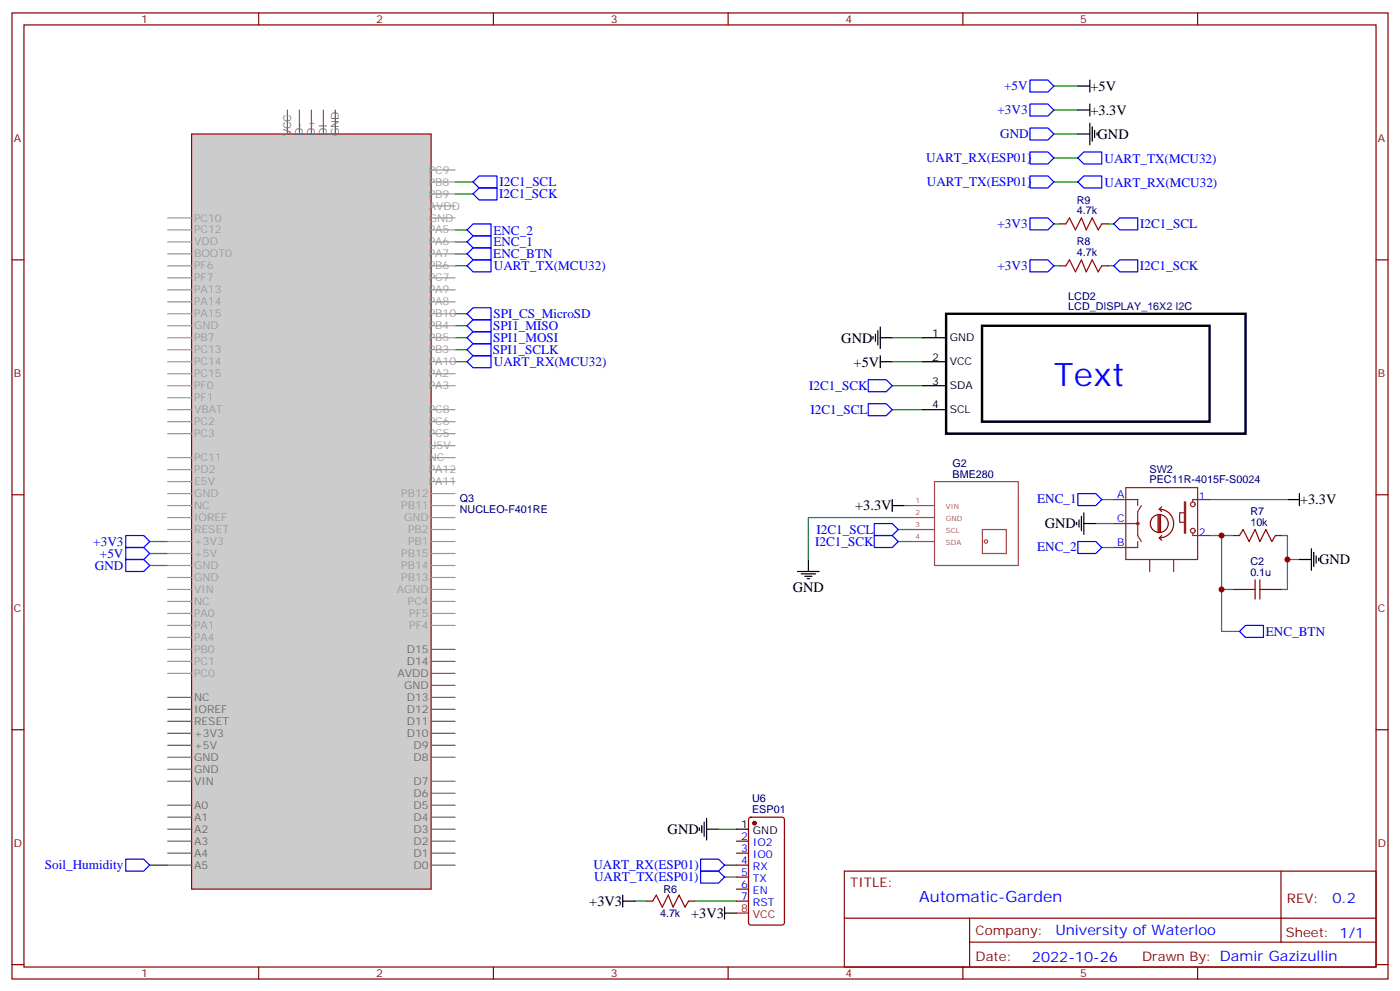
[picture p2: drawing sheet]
<svg xmlns="http://www.w3.org/2000/svg" width="412mm" height="292mm" viewBox="0 0 412 292" stroke-linecap="round" stroke-linejoin="round" font-family="sans-serif">
<g fill="none" stroke="#008700" stroke-width=".35">
<path d="M310.4 32.4h7.1M310.4 25.3h7.1M310.4 39.4h7.1M134.1 53.6h5.2M134.1 57.1h5.2M310.4 46.5h7.1M310.4 53.6h7.1M134.1 74.7h3.5M134.1 71.2h3.5M134.1 67.7h3.5M134.1 78.2h3.5M310.4 78.2h1.8"/>
<path d="M310.4 65.9h1.8M326.3 78.2h1.8M326.3 65.9h1.8M134.1 99.4h3.5M134.1 92.4h3.5M134.1 95.9h3.5M262.8 99.4h8.8M134.1 106.5h3.5M134.1 102.9h3.5M262.8 113.5h8.8M262.8 106.5h8.8M262.8 120.6h8.8"/>
<path d="M44.1 159.4h5.3M264.6 159.4h3.5M264.6 155.9h3.5M266.3 148.8h1.8M268.1 152.3h-30v12.4M322.8 154.1h5.3M324.6 147h3.5M356.3 157.6h3.5v28.2h5.3M356.3 147h22.9M359.8 157.6h3.6M377.5 157.6h1.7v15.9h-1.7M44.1 166.4h5.3"/>
<path d="M44.1 162.9h5.3M324.6 161.1h3.5M359.8 173.5h3.6M379.2 164.7h3.6M44.1 254.6h5.3M211.7 244.1h5.3M213.4 258.2h3.6M213.4 254.6h3.6M187 265.2h3.5M204.6 265.2h12.4"/>
</g>
<g fill="none" stroke="#000" stroke-width=".35">
<path d="M317.5 25.3h3.5M317.5 32.4h3.5M317.5 39.4h3.5M321 23.6v3.5M321 30.6v3.5M321 36.3v6.3M321.7 37.3v4.3M322.4 38.4v2.1M323.1 39.1v.7M257.2 99.1v.7M257.9 98.4v2.1M258.6 97.3v4.2"/>
<path d="M259.3 99.4h3.5M259.3 96.2v6.4M271.6 99.4h7.1M259.3 104.7v3.5M259.3 106.5h3.5M271.6 106.5h7.1M271.6 113.5h7.1M271.6 120.6h7.1M262.8 148.8h3.5M262.8 147v3.6M317.1 153.7v.7M317.9 153v2.2"/>
<path d="M318.6 152v4.2M319.3 154.1h3.5M319.3 150.9v6.4M379.2 147h3.6M382.8 145.3v3.5M234.9 168.2h6.4M236 168.9h4.2M237.1 169.6h2.1M237.8 170.3h.7M238.1 164.7v3.5M382.8 164.7h3.5M386.3 161.5v6.4"/>
<path d="M387 162.6v4.2M387.7 163.6v2.1M388.4 164.3v.7M206 243.7v.7M206.7 243v2.1M207.4 241.9v4.3M208.1 244.1h3.6M208.1 240.9v6.3M217 244.1h3.5M183.4 265.2h3.6M183.4 263.5v3.5M213.4 268.7h3.6"/>
<path d="M213.4 267v3.5"/>
</g>
<path d="M314 78.2l1-1.7 1.8 3.5 1.8-3.5 1.4 3.5 1.7-3.5 1.8 3.5 1.1-1.8M314 65.9l1-1.8 1.8 3.6 1.8-3.6 1.4 3.6 1.7-3.6 1.8 3.6 1.1-1.8M365.1 157.6l1.1-1.7 1.7 3.5 1.8-3.5 1.4 3.5 1.8-3.5 1.7 3.5 1.1-1.8M366.9 173.5h2.8M369.7 170.7v5.6M371.1 173.5h2.8M371.1 170.7v5.6M192.3 265.2l1-1.7 1.8 3.5 1.7-3.5 1.5 3.5 1.7-3.5 1.8 3.5 1-1.8" fill="none" stroke="#a10000" stroke-width=".35"/>
<g fill="none" stroke="#870000" stroke-width=".35">
<path d="M312.2 78.2h1.8M312.2 65.9h1.8M324.6 78.2h1.7M324.6 65.9h1.7M363.4 157.6h1.7M375.7 157.6h1.8M363.4 173.5h3.5M373.9 173.5h3.6M217 247.6h3.5M217 251.1h3.5M217 254.6h3.5M217 258.2h3.5"/>
<path d="M220.7 240.7l.5-.2h9.2l.6 .5 .1 30.6-.5 .6-9.4 .1-.7-.5v-30.6zM190.5 265.2h1.8M202.8 265.2h1.8M217 265.2h3.5M217 261.7h3.5"/>
</g>
<g fill="none" stroke="#00f" stroke-width=".35">
<path d="M303.4 23.6h5.3l1.7 1.7-1.7 1.8h-5.3zM303.4 30.6h5.3l1.7 1.8-1.7 1.7h-5.3zM303.4 37.7h5.3l1.7 1.7-1.7 1.8h-5.3zM139.3 57.1l1.8-1.8h5.3v3.5h-5.3zM139.3 53.6l1.8-1.8h5.3v3.5h-5.3zM303.4 51.8h5.3l1.7 1.8-1.7 1.7h-5.3zM303.4 44.7h5.3l1.7 1.8-1.7 1.8h-5.3zM317.5 53.6l1.8-1.8h5.3v3.5h-5.3zM317.5 46.5l1.8-1.8h5.3v3.6h-5.3zM137.6 74.7l1.7-1.7h5.3v3.5h-5.3zM137.6 71.2l1.7-1.8h5.3v3.6h-5.3zM137.6 78.2l1.7-1.7h5.3v3.5h-5.3z"/>
<path d="M139.3 65.9h5.3v3.5h-5.3l-1.7-1.7zM303.4 76.5h5.3l1.7 1.7-1.7 1.8h-5.3zM303.4 64.1h5.3l1.7 1.8-1.7 1.8h-5.3zM328.1 78.2l1.7-1.7h5.3v3.5h-5.3zM329.8 64.1h5.3v3.6h-5.3l-1.7-1.8zM137.6 92.4l1.7-1.8h5.3v3.5h-5.3zM137.6 95.9l1.7-1.8h5.3v3.5h-5.3zM139.3 97.6h5.3v3.6h-5.3l-1.7-1.8zM137.6 106.5l1.7-1.8h5.3v3.5h-5.3zM137.6 102.9l1.7-1.7h5.3v3.5h-5.3zM255.8 111.8h5.3l1.7 1.7-1.7 1.8h-5.3zM255.8 118.8h5.3l1.7 1.8-1.7 1.7h-5.3z"/>
<path d="M37 157.6h5.3l1.8 1.8-1.8 1.7h-5.3zM257.5 154.1h5.3l1.8 1.8-1.8 1.7h-5.3zM257.5 157.6h5.3l1.8 1.8-1.8 1.7h-5.3zM317.5 145.3h5.3l1.8 1.7-1.8 1.8h-5.3zM317.5 159.4h5.3l1.8 1.7-1.8 1.8h-5.3zM37 161.1h5.3l1.8 1.8-1.8 1.8h-5.3zM37 164.7h5.3l1.8 1.7-1.8 1.8h-5.3zM365.1 185.8l1.8-1.7h5.3v3.5h-5.3zM37 252.9h5.3l1.8 1.7-1.8 1.8h-5.3zM206.4 252.9h5.3l1.7 1.7-1.7 1.8h-5.3zM206.4 256.4h5.3l1.7 1.8-1.7 1.7h-5.3z"/>
</g>
<g fill="none" stroke="#8c2424" stroke-width=".35">
<path d="M328.1 147h7v1.8M328.1 154.1h7M331.6 143.5h21.2v21.2h-21.2zM335.1 159.4v1.7h-7M336.2 148.8l-1.1 1.8v7l1.1 1.8M348.9 147.7h.3v9.2h-.3zM348.9 150.9h-1.4v2.8h1.4M351.4 156.9v.7h4.9M356.3 147h-4.9v.7M338.7 164.7v3.5M345.7 164.7v3.5"/>
<circle cx="335.1" cy="154.1" r=".35"/>
<circle cx="351.4" cy="148.4" r=".71"/>
<circle cx="351.4" cy="156.2" r=".71"/>
</g>
<path d="M341.1 151.6v5M341.5 149.9a4.2 4.2 0 0 1 4.2 4.2 4.2 4.2 0 0 1-4.2 4.2M341.5 158.3l.7 .7M341.5 151.6v5M341.5 149.9l.7 .7M341.8 151.6v5M342.2 157.6l-.7 .7M342.2 149.2l-.7 .7M344.1 154.1a2.65 2.65 0 0 0-3.7-2.4 2.65 2.65 0 0 0-.6 4.4 2.65 2.65 0 0 0 4.2-1.3l.1-.6" fill="none" stroke="#850000" stroke-width=".35"/>
<path d="M268.1 148.8h7M268.1 152.3h7M268.1 155.9h7M268.1 159.4h7M275.3 141.7h24.7v24.7h-24.7zM289.4 155.9h7v7h-7zM290.9 159.4a.5 .5 0 0 0-.6-.5 .5 .5 0 0 0-.2 .8 .5 .5 0 0 0 .8-.1" fill="none" stroke="#a64a4a" stroke-width=".35"/>
<path d="M278.7 92.4h88.2v35.2h-88.2zM289.3 95.9h67v28.2h-67z" fill="none" stroke="#000" stroke-width=".71"/>
<circle cx="222.2" cy="242.3" r=".53" fill="#870000" stroke="#870000" stroke-width=".35"/>
<path d="M217 268.7h3.5" fill="none" stroke="#f00" stroke-width=".35"/>
<path d="M56.4 39.4h70.6v222.3h-70.6z" fill="#ccc" stroke="#900" stroke-width=".35"/>
<g fill="none" stroke="#999" stroke-width=".35">
<path d="M127 50h7.1M127 53.6h7.1M127 57.1h7.1M49.4 64.1h7M49.4 67.7h7M49.4 71.2h7M49.4 74.7h7M49.4 78.2h7M127 60.6h7.1M127 64.1h7.1M127 67.7h7.1M127 71.2h7.1"/>
<path d="M127 74.7h7.1M127 78.2h7.1M49.4 81.8h7M49.4 85.3h7M49.4 88.8h7M49.4 92.4h7M49.4 95.9h7M49.4 99.4h7M127 81.8h7.1M127 85.3h7.1M127 88.8h7.1M127 92.4h7.1"/>
<path d="M127 95.9h7.1M127 99.4h7.1M49.4 102.9h7M49.4 106.5h7M49.4 110h7M49.4 113.5h7M49.4 117.1h7M127 102.9h7.1M127 106.5h7.1M127 110h7.1M127 113.5h7.1M49.4 120.6h7"/>
<path d="M49.4 124.1h7M49.4 127.6h7M49.4 134.7h7M49.4 138.2h7M127 120.6h7.1M127 124.1h7.1M127 127.6h7.1M127 131.2h7.1M127 134.7h7.1M127 138.2h7.1M49.4 141.7h7M49.4 145.3h7"/>
<path d="M49.4 148.8h7M49.4 152.3h7M49.4 155.9h7M49.4 159.4h7M127 141.7h7.1M127 145.3h7.1M127 148.8h7.1M127 152.3h7.1M127 155.9h7.1M127 159.4h7.1M49.4 162.9h7M49.4 166.4h7"/>
<path d="M49.4 170h7M49.4 173.5h7M49.4 177h7M127 162.9h7.1M127 166.4h7.1M127 170h7.1M127 173.5h7.1M127 177h7.1M49.4 180.6h7M49.4 184.1h7M49.4 198.2h7M49.4 194.7h7"/>
<path d="M49.4 191.1h7M49.4 187.6h7M127 180.6h7.1M127 184.1h7.1"/>
</g>
<g fill="none" stroke="#666" stroke-width=".35">
<path d="M84.7 32.4v7M88.2 32.4v7M91.7 32.4v7M95.2 32.4v7M98.8 32.4v7M127 191.1h7.1M127 194.7h7.1M127 198.2h7.1M49.4 205.2h7M49.4 208.8h7M49.4 212.3h7M49.4 215.8h7"/>
<path d="M49.4 219.4h7M127 201.7h7.1M127 205.2h7.1M127 208.8h7.1M127 212.3h7.1M127 215.8h7.1M127 219.4h7.1M49.4 222.9h7M49.4 229.9h7M49.4 237h7M49.4 226.4h7M127 222.9h7.1"/>
<path d="M127 229.9h7.1M127 233.5h7.1M127 237h7.1M49.4 240.5h7M49.4 244.1h7M49.4 247.6h7M49.4 251.1h7M49.4 254.6h7M127 240.5h7.1M127 244.1h7.1M127 247.6h7.1M127 251.1h7.1"/>
<path d="M127 254.6h7.1"/>
</g>
<g fill="none" stroke="#870000" stroke-width=".35">
<path d="M3.5 3.8h405.4v284.3h-405.4zM7.1 7.3h398.2v277.3h-398.2zM76.2 3.8v3.5M145.3 3.8v3.5M214.5 3.8v3.5M283.6 3.8v3.5M352.8 3.8v3.5M3.5 76.5h3.6M405.3 76.5h3.6M3.5 145.6h3.6M405.3 145.6h3.6M3.5 214.8h3.6"/>
<path d="M405.3 214.8h3.6M248.7 256.4h156.6v28.2h-156.6zM377.3 256.4v20.9M248.7 270.2h156.5M285.6 277.3h119.6M285.6 270.2v14.2M3.5 283.9h3.6M76.2 284.6v3.5M145.3 284.6v3.5M214.5 284.6v3.5M283.6 284.6v3.5M352.8 284.6v3.5"/>
<path d="M405.3 283.9h3.6"/>
</g>
<g fill="#c00">
<circle cx="379.2" cy="164.7" r=".88"/>
<circle cx="359.8" cy="173.5" r=".88"/>
<circle cx="359.8" cy="157.6" r=".88"/>
</g>
<text font-size="9.5" fill="#00f" x="310.4" y="113.5">Text</text>
<text font-size="4.6" fill="#00f" x="270.8" y="265.4">Automatic-Garden</text>
<g font-size="4.2">
<text x="321.2" y="26.7">+5V</text>
<text x="321.2" y="33.8">+3.3V</text>
<text x="323.3" y="40.8">GND</text>
<text x="247.8" y="100.8">GND</text>
<text x="251.4" y="107.9">+5V</text>
<text x="382.9" y="148.4">+3.3V</text>
<text x="251.9" y="150.2">+3.3V</text>
<text x="307.8" y="155.5">GND</text>
<text x="388.6" y="166.1">GND</text>
<text x="233.5" y="174.3">GND</text>
<text x="196.7" y="245.5">GND</text>
<text x="173.6" y="266.7">+3V3</text>
<text x="203.6" y="270.2">+3V3</text>
</g>
<g font-size="4.2" fill="#00f">
<text x="392.5" y="265.7">0.2</text>
<text x="310.9" y="275.2">University of Waterloo</text>
<text x="304" y="283">2022-10-26</text>
</g>
<g font-size="3.9" fill="#00f">
<text x="295.8" y="26.6">+5V</text>
<text x="293.8" y="33.6">+3V3</text>
<text x="294.6" y="40.7">GND</text>
<text x="272.8" y="47.8">UART_RX(ESP01)</text>
<text x="325.4" y="47.9">UART_TX(MCU32)</text>
<text x="147" y="58.3">I2C1_SCK</text>
<text x="147.1" y="54.8">I2C1_SCL</text>
<text x="273" y="54.8">UART_TX(ESP01)</text>
<text x="325.4" y="54.9">UART_RX(MCU32)</text>
<text x="145.3" y="69">ENC_2</text>
<text x="293.8" y="67.1">+3V3</text>
<text x="335.8" y="67.1">I2C1_SCL</text>
<text x="145.3" y="76.1">ENC_BTN</text>
<text x="145.3" y="72.5">ENC_1</text>
<text x="145.5" y="79.6">UART_TX(MCU32)</text>
<text x="293.8" y="79.5">+3V3</text>
<text x="335.7" y="79.4">I2C1_SCK</text>
<text x="145.3" y="93.6">SPI_CS_MicroSD</text>
<text x="145.3" y="100.8">SPI1_MOSI</text>
<text x="145.3" y="97.2">SPI1_MISO</text>
<text x="145.2" y="104.3">SPI1_SCLK</text>
<text x="145.5" y="107.8">UART_RX(MCU32)</text>
<text x="238.3" y="114.8">I2C1_SCK</text>
<text x="238.7" y="121.8">I2C1_SCL</text>
<text x="305.5" y="148.1">ENC_1</text>
<text x="27.5" y="160.6">+3V3</text>
<text x="240.1" y="160.7">I2C1_SCK</text>
<text x="240.5" y="157.1">I2C1_SCL</text>
<text x="28" y="167.7">GND</text>
<text x="29.4" y="164.1">+5V</text>
<text x="305.5" y="162.3">ENC_2</text>
<text x="372.9" y="187.2">ENC_BTN</text>
<text x="13.2" y="255.9">Soil_Humidity</text>
<text x="174.8" y="255.9">UART_RX(ESP01)</text>
<text x="175" y="259.4">UART_TX(ESP01)</text>
</g>
<g font-size="3.9" fill="#800">
<text x="250.5" y="261">TITLE:</text>
<text x="379.1" y="265.7">REV:</text>
<text x="287.4" y="275.2">Company:</text>
<text x="378.7" y="275.8">Sheet: 1/1</text>
<text x="287.4" y="282.9">Date:</text>
<text x="336.4" y="282.9">Drawn By: Damir Gazizullin</text>
</g>
<g font-size="3.2" fill="#800">
<text x="41.6" y="6.8">1</text>
<text x="110.8" y="6.8">2</text>
<text x="179.9" y="6.8">3</text>
<text x="249.1" y="6.8">4</text>
<text x="318.2" y="6.8">5</text>
<text x="4.1" y="41.9">A</text>
<text x="405.9" y="41.9">A</text>
<text x="4.1" y="111.1">B</text>
<text x="405.9" y="111.1">B</text>
<text x="4.1" y="180.2">C</text>
<text x="405.9" y="180.2">C</text>
<text x="4.1" y="249.3">D</text>
<text x="405.9" y="249.3">D</text>
<text x="41.6" y="287.6">1</text>
<text x="110.8" y="287.6">2</text>
<text x="179.9" y="287.6">3</text>
<text x="249.1" y="287.6">4</text>
<text x="318.2" y="287.6">5</text>
</g>
<g font-size="3.2" fill="#666">
<text x="85.7" y="40.1" transform="rotate(-90 85.7 40.1)">VCC</text>
<text x="89.3" y="40.1" transform="rotate(-90 89.3 40.1)">D-</text>
<text x="92.8" y="40.1" transform="rotate(-90 92.8 40.1)">D+</text>
<text x="96.3" y="40.1" transform="rotate(-90 96.3 40.1)">DI</text>
<text x="99.8" y="40.1" transform="rotate(-90 99.8 40.1)">GND</text>
<text x="119.8" y="192.2">D15</text>
<text x="119.8" y="195.7">D14</text>
<text x="117.1" y="199.2">AVDD</text>
<text x="119" y="202.8">GND</text>
<text x="57.1" y="209.8">IOREF</text>
<text x="57.1" y="206.3">NC</text>
<text x="119.8" y="206.3">D13</text>
<text x="119.8" y="209.8">D12</text>
<text x="57.1" y="213.4">RESET</text>
<text x="119.8" y="213.4">D11</text>
<text x="57.1" y="220.4">+5V</text>
<text x="57.1" y="216.9">+3V3</text>
<text x="119.8" y="216.9">D10</text>
<text x="121.8" y="220.4">D9</text>
<text x="57.1" y="223.9">GND</text>
<text x="57.1" y="227.5">GND</text>
<text x="121.8" y="223.9">D8</text>
<text x="57.1" y="231">VIN</text>
<text x="121.8" y="231">D7</text>
<text x="57.1" y="238.1">A0</text>
<text x="121.8" y="234.5">D6</text>
<text x="121.8" y="238.1">D5</text>
<text x="57.1" y="245.1">A2</text>
<text x="57.1" y="241.6">A1</text>
<text x="121.8" y="241.6">D4</text>
<text x="121.8" y="245.1">D3</text>
<text x="57.1" y="248.6">A3</text>
<text x="121.8" y="248.6">D2</text>
<text x="57.1" y="255.7">A5</text>
<text x="57.1" y="252.2">A4</text>
<text x="121.8" y="252.2">D1</text>
<text x="121.8" y="255.7">D0</text>
</g>
<g font-size="3.2" fill="#999">
<text x="126.3" y="51.1">PC9</text>
<text x="126.3" y="54.6">PB8</text>
<text x="126.3" y="58.1">PB9</text>
<text x="57.1" y="65.2">PC10</text>
<text x="126.3" y="61.7">AVDD</text>
<text x="126.3" y="65.2">GND</text>
<text x="57.1" y="68.7">PC12</text>
<text x="126.3" y="68.7">PA5</text>
<text x="57.1" y="75.8">BOOT0</text>
<text x="57.1" y="72.2">VDD</text>
<text x="126.3" y="72.2">PA6</text>
<text x="126.3" y="75.8">PA7</text>
<text x="57.1" y="82.8">PF7</text>
<text x="57.1" y="79.3">PF6</text>
<text x="126.3" y="79.3">PB6</text>
<text x="126.3" y="82.8">PC7</text>
<text x="57.1" y="89.9">PA14</text>
<text x="57.1" y="86.4">PA13</text>
<text x="126.3" y="86.4">PA9</text>
<text x="126.3" y="89.9">PA8</text>
<text x="57.1" y="93.4">PA15</text>
<text x="126.3" y="93.4">PB10</text>
<text x="57.1" y="100.5">PB7</text>
<text x="57.1" y="96.9">GND</text>
<text x="126.3" y="96.9">PB4</text>
<text x="126.3" y="100.5">PB5</text>
<text x="57.1" y="107.5">PC14</text>
<text x="57.1" y="104">PC13</text>
<text x="126.3" y="104">PB3</text>
<text x="126.3" y="107.5">PA10</text>
<text x="57.1" y="111.1">PC15</text>
<text x="126.3" y="111.1">PA2</text>
<text x="57.1" y="118.1">PF1</text>
<text x="57.1" y="114.6">PF0</text>
<text x="126.3" y="114.6">PA3</text>
<text x="57.1" y="125.2">PC2</text>
<text x="57.1" y="121.6">VBAT</text>
<text x="126.3" y="121.6">PC8</text>
<text x="126.3" y="125.2">PC6</text>
<text x="57.1" y="128.7">PC3</text>
<text x="126.3" y="128.7">PC5</text>
<text x="57.1" y="135.7">PC11</text>
<text x="126.3" y="132.2">U5V</text>
<text x="126.3" y="135.7">NC</text>
<text x="57.1" y="142.8">E5V</text>
<text x="57.1" y="139.3">PD2</text>
<text x="126.3" y="139.3">PA12</text>
<text x="126.3" y="142.8">PA11</text>
<text x="57.1" y="149.9">NC</text>
<text x="57.1" y="146.3">GND</text>
<text x="118.2" y="146.3">PB12</text>
<text x="118.2" y="149.9">PB11</text>
<text x="57.1" y="153.4">IOREF</text>
<text x="119" y="153.4">GND</text>
<text x="57.1" y="160.4">+3V3</text>
<text x="57.1" y="156.9">RESET</text>
<text x="120.2" y="156.9">PB2</text>
<text x="120.2" y="160.4">PB1</text>
<text x="57.1" y="167.5">GND</text>
<text x="57.1" y="164">+5V</text>
<text x="118.2" y="164">PB15</text>
<text x="118.2" y="167.5">PB14</text>
<text x="57.1" y="171">GND</text>
<text x="118.2" y="171">PB13</text>
<text x="57.1" y="178.1">NC</text>
<text x="57.1" y="174.6">VIN</text>
<text x="116.8" y="174.6">AGND</text>
<text x="120.1" y="178.1">PC4</text>
<text x="57.1" y="185.1">PA1</text>
<text x="57.1" y="181.6">PA0</text>
<text x="120.5" y="181.6">PF5</text>
<text x="120.5" y="185.1">PF4</text>
<text x="57.1" y="188.7">PA4</text>
<text x="57.1" y="195.7">PC1</text>
<text x="57.1" y="192.2">PB0</text>
<text x="57.1" y="199.2">PC0</text>
</g>
<g font-size="3.2" fill="#000080">
<text x="317.2" y="59.9">R9</text>
<text x="317.2" y="63.1">4.7k</text>
<text x="317.2" y="75.4">4.7k</text>
<text x="317.2" y="72.2">R8</text>
<text x="314.7" y="88.4">LCD2</text>
<text x="314.7" y="91.3">LCD_DISPLAY_16X2 I2C</text>
<text x="280.6" y="137.5">G2</text>
<text x="280.6" y="140.7">BME280</text>
<text x="338.6" y="142.3">PEC11R-4015F-S0024</text>
<text x="338.6" y="139.1">SW2</text>
<text x="135.5" y="147.8">Q3</text>
<text x="135.5" y="151">NUCLEO-F401RE</text>
<text x="368.3" y="154.8">10k</text>
<text x="368.3" y="151.7">R7</text>
<text x="368.3" y="166.4">C2</text>
<text x="368.3" y="169.6">0.1u</text>
<text x="221.6" y="239.3">ESP01</text>
<text x="221.6" y="236.1">U6</text>
<text x="195.4" y="262.8">R6</text>
<text x="194.4" y="269.9">4.7k</text>
</g>
<g font-size="3.2">
<text x="274.6" y="99.1">1</text>
<text x="279.8" y="100.5">GND</text>
<text x="274.6" y="106.1">2</text>
<text x="279.8" y="107.5">VCC</text>
<text x="274.6" y="113.2">3</text>
<text x="279.8" y="114.6">SDA</text>
<text x="274.6" y="120.2">4</text>
<text x="279.8" y="121.6">SCL</text>
<text x="218.3" y="243.7">1</text>
<text x="221.8" y="245.5">GND</text>
</g>
<g font-size="3.2" fill="#00f">
<text x="329.1" y="146.7">A</text>
<text x="353.1" y="147">1</text>
<text x="329" y="153.7">C</text>
<text x="329.1" y="160.8">B</text>
<text x="353.1" y="157.6">2</text>
<text x="218.3" y="247.2">2</text>
<text x="218.3" y="250.8">3</text>
<text x="221.8" y="249">IO2</text>
<text x="218.3" y="254.3">4</text>
<text x="218.3" y="257.8">5</text>
<text x="221.8" y="252.5">IO0</text>
<text x="221.8" y="256">RX</text>
<text x="218.3" y="261.3">6</text>
<text x="221.8" y="259.6">TX</text>
<text x="221.8" y="263.1">EN</text>
<text x="218.3" y="264.9">7</text>
<text x="221.8" y="266.6">RST</text>
</g>
<g font-size="3.2" fill="#f00">
<text x="218.3" y="268.4">8</text>
<text x="221.8" y="270.2">VCC</text>
</g>
<g font-size="2.1" fill="#a54b4b">
<text x="269.7" y="148.1">1</text>
<text x="278.6" y="149.8">VIN</text>
<text x="269.7" y="151.6">2</text>
<text x="269.7" y="155.2">3</text>
<text x="278.6" y="153.4">GND</text>
<text x="269.7" y="158.7">4</text>
<text x="278.6" y="156.9">SCL</text>
<text x="278.6" y="160.4">SDA</text>
</g>
</svg>
